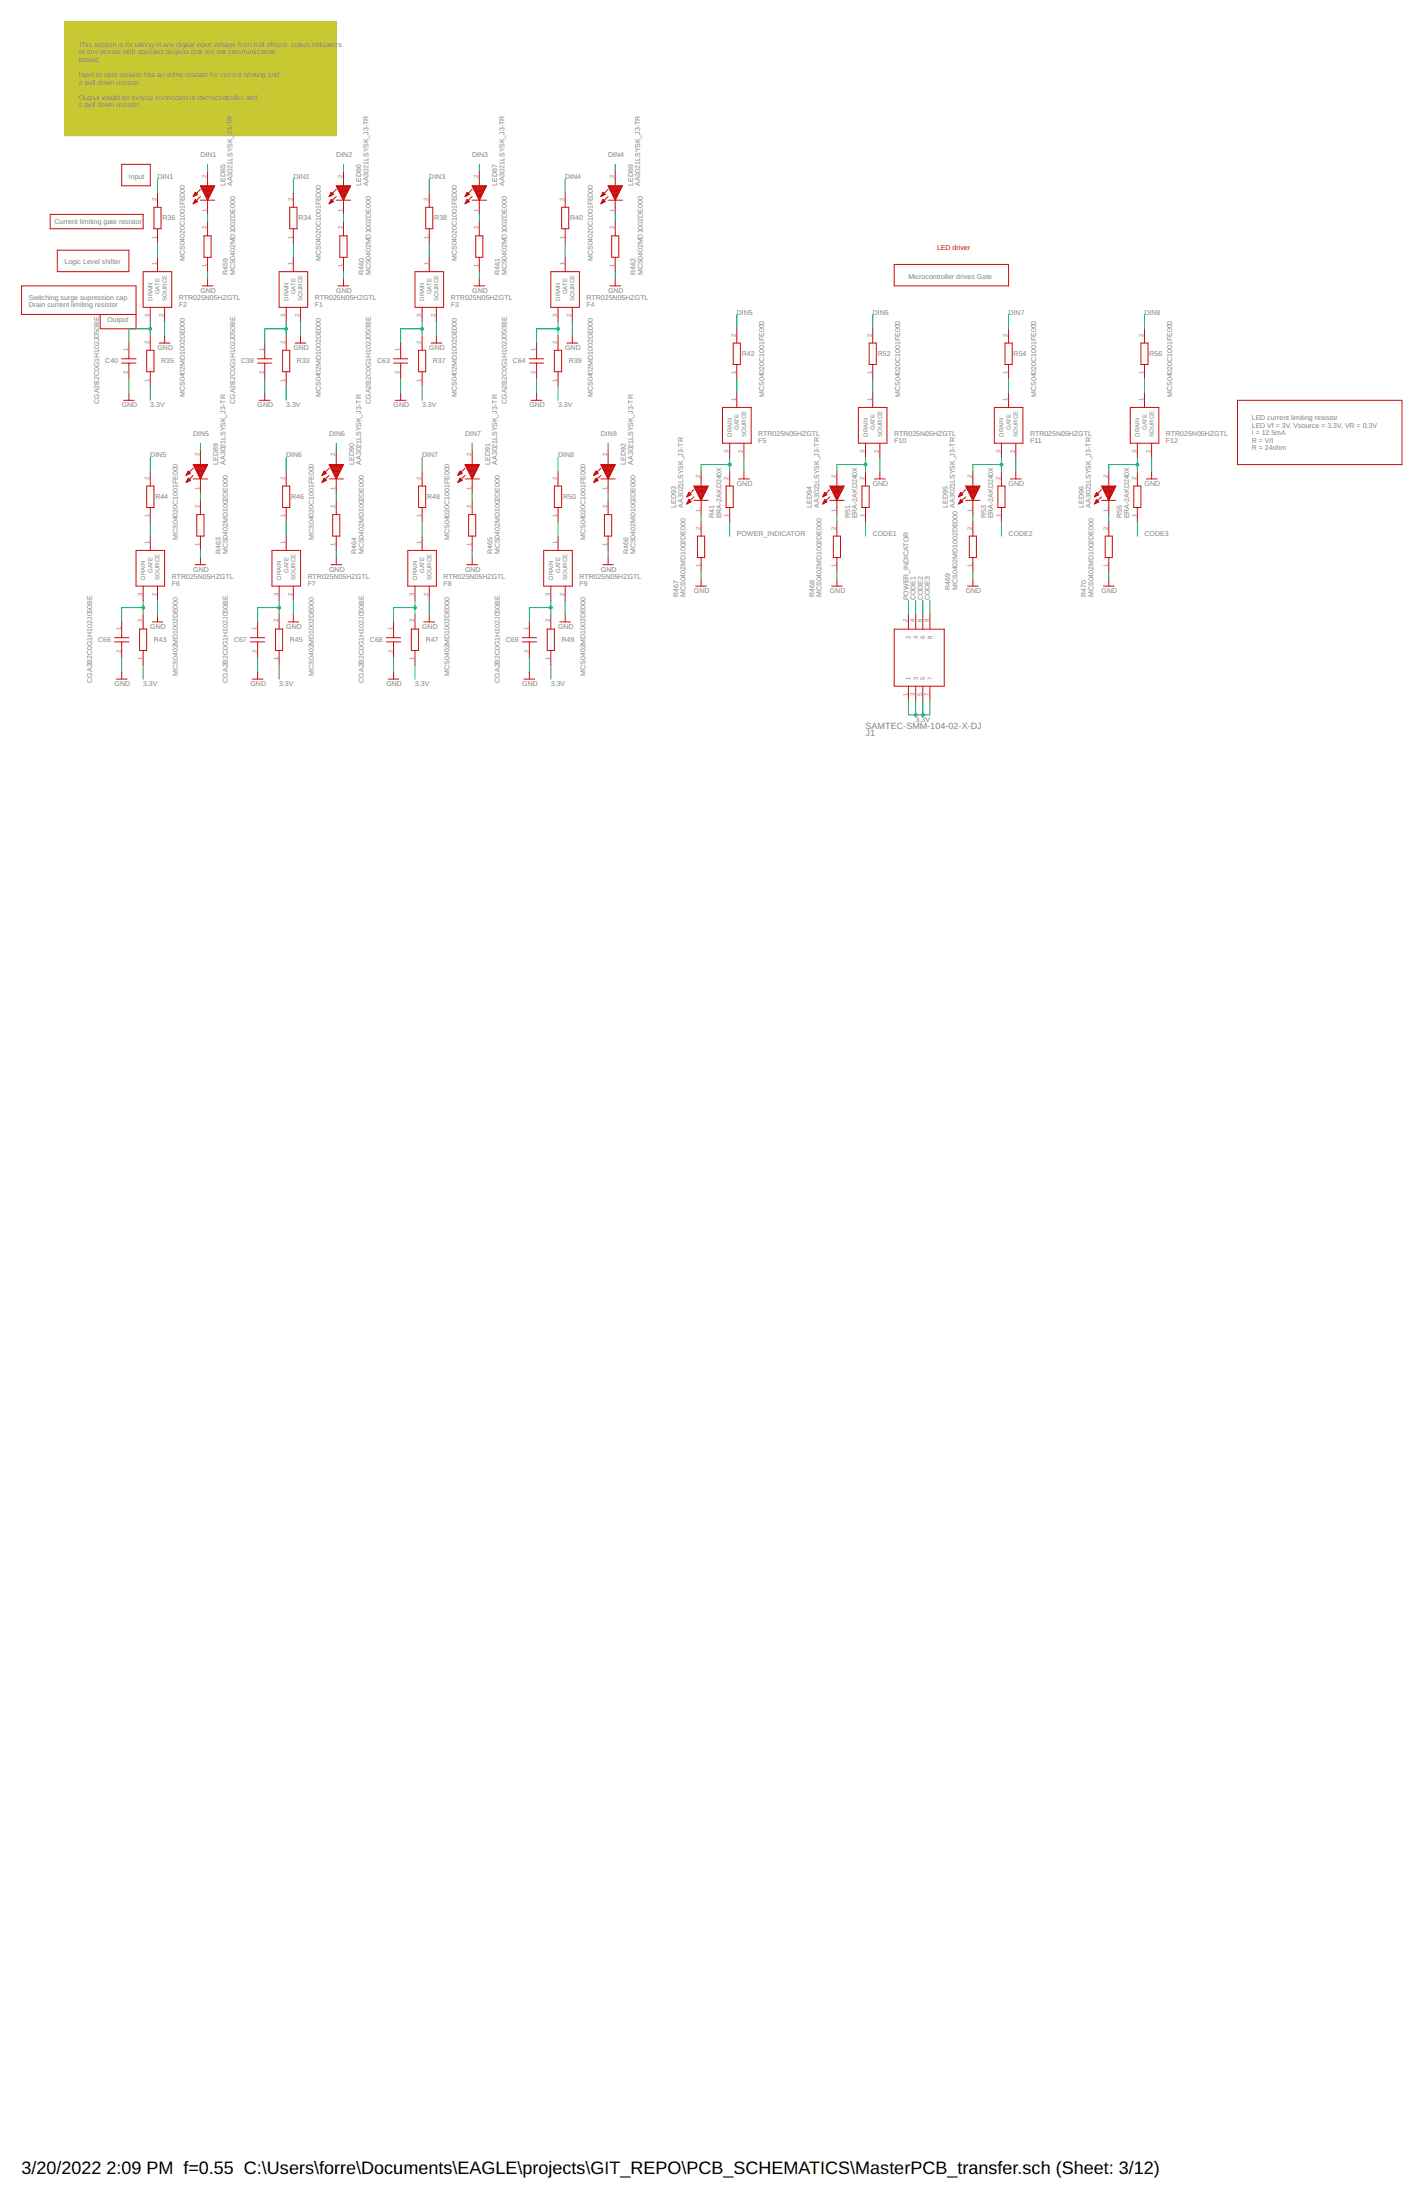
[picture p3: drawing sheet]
<svg xmlns="http://www.w3.org/2000/svg" width="279mm" height="432mm" viewBox="0 0 279 432" stroke-linecap="round" stroke-linejoin="round" font-family="sans-serif">
<path d="M12.7 4.2h53.3v22.4h-53.3z" fill="#c8c832" stroke="#c8c832" stroke-width=".2"/>
<g fill="none" stroke="#c90d0c" stroke-width=".2">
<path d="M23.9 32.3h5.6v4.2h-5.6zM30.9 37.9v2.8M38 38.5h.1M38 39.9h.1M38 38.4h.3M38 39.8h.3M38.1 39.7h.4M38.1 38.3h.4M38.1 38.2h.7M38.1 39.6h.6M38.2 38h.5M38.2 39.5h.5"/>
<path d="M38.2 37.9h.3M38.2 39.3h.3M38.3 39.2h.1M38.3 37.8h.1M38.8 39.6l-.5-.5-.4 .9M38.8 39.6l-.9 .4M38.8 38.2l-.5-.5-.4 .9M38.8 38.2l-.9 .4M39.3 36.5h2.8l-1.4 2.8zM39.3 39.3h2.8M39.3 38.6l-1.4 1.4M39.3 37.2l-1.4 1.4"/>
<path d="M39.3 36.5h2.8M39.4 36.6h2.6M39.5 36.7h2.5M39.5 36.9h2.4M39.6 37h2.3M39.6 37.1h2.2M39.7 37.2h2.1M39.7 37.3h2M39.8 37.4h1.9M39.8 37.5h1.8M39.9 37.6h1.7M39.9 37.7h1.6"/>
<path d="M40 37.8h1.4M40 37.9h1.4M40.1 38h1.2M40.2 38.2h1.1M40.2 38.3h1M40.3 38.4h.9M40.3 38.5h.8M40.4 38.6h.7M40.4 38.7h.6M40.5 38.8h.5M40.5 38.9h.4M40.6 39h.3"/>
<path d="M40.6 39.1h.2M40.7 39.2h.1M40.7 33.7v2.8M40.7 39.3v2.8M57.6 37.9v2.8M64.6 38.5h.2M64.6 39.9h.1M64.7 38.4h.3M64.7 39.8h.3M64.7 38.3h.5M64.7 39.7h.5M64.8 38.2h.6"/>
<path d="M64.8 39.6h.6M64.8 38h.5M64.8 39.5h.5M64.9 37.9h.3M64.9 39.3h.3M64.9 39.2h.2M65 37.8h.1M65 39.1l.4 .5-.8 .4zM65.4 38.2l-.4-.5-.4 .9M65.4 38.2l-.8 .4M66 36.5h2.8l-1.4 2.8zM66 39.3h2.8"/>
<path d="M66 38.6l-1.4 1.4M66 37.2l-1.4 1.4M66 36.5h2.8M66.1 36.6h2.6M66.1 36.7h2.5M66.2 36.9h2.4M66.2 37h2.3M66.3 37.1h2.2M66.3 37.2h2.1M66.4 37.3h2M66.4 37.4h1.9M66.5 37.5h1.8"/>
<path d="M66.5 37.6h1.7M66.6 37.7h1.6M66.7 37.8h1.4M66.7 37.9h1.4M66.8 38h1.2M66.8 38.2h1.1M66.9 38.3h1M66.9 38.4h.9M67 38.5h.8M67 38.6h.7M67.1 38.7h.6M67.1 38.8h.5"/>
<path d="M67.2 38.9h.4M67.3 39h.2M67.3 39.1h.2M67.4 39.2h.1M67.4 33.7v2.8M67.4 39.3v2.8M84.2 37.9v2.8M91.3 38.5h.1M91.3 39.9h.1M91.3 38.4h.4M91.3 39.8h.3M91.4 38.3h.5"/>
<path d="M91.4 39.7h.4M91.4 39.6h.7M91.5 38.2h.6M91.5 38h.5M91.5 39.5h.5M91.6 37.9h.3M91.6 39.3h.3M91.6 39.2h.2M91.6 37.8h.2M92.1 39.6l-.4-.5-.5 .9M92.1 39.6l-.9 .4M92.1 38.2l-.4-.5-.5 .9"/>
<path d="M92.1 38.2l-.9 .4M92.6 36.5h2.9l-1.5 2.8zM92.6 39.3h2.9M92.6 38.6l-1.4 1.4M92.6 37.2l-1.4 1.4M92.7 36.5h2.7M92.7 36.6h2.7M92.8 36.7h2.5M92.8 36.9h2.5M92.9 37h2.3M92.9 37.1h2.2M93 37.2h2.1"/>
<path d="M93 37.3h2M93.1 37.4h1.9M93.2 37.5h1.7M93.2 37.6h1.7M93.3 37.7h1.5M93.3 37.8h1.5M93.4 37.9h1.3M93.4 38h1.3M93.5 38.2h1.1M93.5 38.3h1.1M93.6 38.4h.9M93.6 38.5h.8"/>
<path d="M93.7 38.6h.7M93.8 38.7h.5M93.8 38.8h.5M93.9 38.9h.3M93.9 39h.3M94 39.1h.1M94 39.2h.1M94 33.7v2.8M94 39.3v2.8M110.9 37.9v2.8M117.9 39.9h.2M118 38.5h.1"/>
<path d="M118 38.4h.3M118 39.8h.3M118.1 38.3h.4M118.1 39.7h.4M118.1 38.2h.6M118.1 39.6h.6M118.2 38h.4M118.2 39.5h.4M118.2 37.9h.3M118.2 39.3h.3M118.3 39.2h.1M118.3 37.8h.1"/>
<path d="M118.3 39.1l.4 .5-.8 .4zM118.7 38.2l-.4-.5-.4 .9M118.7 38.2l-.8 .4M119.3 36.5h2.8l-1.4 2.8zM119.3 39.3h2.8M119.3 38.6l-1.4 1.4M119.3 37.2l-1.4 1.4M119.3 36.5h2.8M119.4 36.6h2.6M119.4 36.7h2.6M119.5 36.9h2.4M119.5 37h2.4"/>
<path d="M119.6 37.1h2.2M119.7 37.2h2.1M119.7 37.3h2M119.8 37.4h1.8M119.8 37.5h1.8M119.9 37.6h1.6M119.9 37.7h1.6M120 37.8h1.4M120 37.9h1.4M120.1 38h1.2M120.1 38.2h1.2M120.2 38.3h1"/>
<path d="M120.3 38.4h.9M120.3 38.5h.8M120.4 38.6h.7M120.4 38.7h.6M120.5 38.8h.4M120.5 38.9h.4M120.6 39h.2M120.6 39.1h.2M120.7 39.2h.1M120.7 33.7v2.8M120.7 39.3v2.8M9.8 42.1h18.3v2.8h-18.3z"/>
<path d="M11.2 49.1h14.1v4.2h-14.1zM28.1 53.3h5.6v7h-5.6zM30.2 40.7h1.4v4.2h-1.4zM30.9 44.9v2.8M30.9 50.5v2.8M39.7 56.1h2.1M40 46.3h1.4v4.2h-1.4zM40.7 43.5v2.8M40.7 50.5v2.8M40.7 54.7v1.4M54.8 53.3h5.6v7h-5.6zM56.9 40.7h1.4v4.2h-1.4z"/>
<path d="M57.6 44.9v2.8M57.6 50.5v2.8M66.3 56.1h2.1M66.7 46.3h1.4v4.2h-1.4zM67.4 43.5v2.8M67.4 50.5v2.8M67.4 54.7v1.4M81.4 53.3h5.6v7h-5.6zM83.5 40.7h1.4v4.2h-1.4zM84.2 44.9v2.8M84.2 50.5v2.8M93 56.1h2.1"/>
<path d="M93.3 46.3h1.4v4.2h-1.4zM94 43.5v2.8M94 50.5v2.8M94 54.7v1.4M108.1 53.3h5.6v7h-5.6zM110.2 40.7h1.4v4.2h-1.4zM110.9 44.9v2.8M110.9 50.5v2.8M119.7 56.1h2.1M120 46.3h1.4v4.2h-1.4zM120.7 43.5v2.8M120.7 50.5v2.8"/>
<path d="M120.7 54.7v1.4M175.5 51.9h22.4v4.2h-22.4zM19.7 61.7v2.8h7v-8.4h-22.5v5.6h22.5M23.9 70.4h2.8M23.9 71.3h2.8M24.2 78.6h2.1M25.3 67.3v3.1M25.3 71.3v3.1M25.3 77.2v1.4M28.8 68.7h1.4v4.3h-1.4zM29.5 60.3v2.8M29.5 65.9v2.8"/>
<path d="M29.5 73v2.8M31.2 67.3h2.2M32.3 60.3v2.8M32.3 65.9v1.4M50.5 70.4h2.9M50.5 71.3h2.9M50.9 78.6h2.1M51.9 67.3v3.1M51.9 71.3v3.1M51.9 77.2v1.4M55.5 68.7h1.4v4.3h-1.4zM56.2 60.3v2.8"/>
<path d="M56.2 65.9v2.8M56.2 73v2.8M57.9 67.3h2.1M59 60.3v2.8M59 65.9v1.4M77.2 70.4h2.8M77.2 71.3h2.8M77.6 78.6h2.1M78.6 67.3v3.1M78.6 71.3v3.1M78.6 77.2v1.4M82.1 68.7h1.4v4.3h-1.4z"/>
<path d="M82.8 60.3v2.8M82.8 65.9v2.8M82.8 73v2.8M84.6 67.3h2.1M85.6 60.3v2.8M85.6 65.9v1.4M103.9 70.4h2.8M103.9 71.3h2.8M104.2 78.6h2.1M105.3 67.3v3.1M105.3 71.3v3.1M105.3 77.2v1.4"/>
<path d="M108.8 68.7h1.4v4.3h-1.4zM109.5 60.3v2.8M109.5 65.9v2.8M109.5 73v2.8M111.2 67.3h2.1M112.3 60.3v2.8M112.3 65.9v1.4M141.8 80h5.6v7h-5.6zM143.9 67.3h1.4v4.2h-1.4zM144.6 64.5v2.8M144.6 71.5v2.9M144.6 77.2v2.8"/>
<path d="M168.4 80h5.6v7h-5.6zM170.5 67.3h1.4v4.2h-1.4zM171.2 64.5v2.8M171.2 71.5v2.9M171.2 77.2v2.8M195.1 80h5.6v7h-5.6zM197.2 67.3h1.4v4.2h-1.4zM197.9 64.5v2.8M197.9 71.5v2.9M197.9 77.2v2.8M221.8 80h5.6v7h-5.6zM223.9 67.3h1.4v4.2h-1.4z"/>
<path d="M224.6 64.5v2.8M224.6 71.5v2.9M224.6 77.2v2.8M242.8 78.6h32.3v12.6h-32.3zM28.8 95.4h1.4v4.2h-1.4zM29.5 92.6v2.8M29.5 99.6v2.8M36.6 93.2h.1M36.6 94.6h.1M36.6 93.1h.3M36.6 94.5h.3M36.7 93h.4"/>
<path d="M36.7 94.4h.4M36.7 92.9h.7M36.7 94.3h.6M36.8 92.8h.4M36.8 94.2h.5M36.8 92.7h.3M36.8 94.1h.3M36.9 94h.1M36.9 92.5h.1M36.9 93.9l.5 .4-.9 .4zM37.4 92.9l-.5-.4-.4 .8M37.4 92.9l-.9 .4"/>
<path d="M37.9 91.2h2.8l-1.4 2.8zM37.9 94h2.8M37.9 91.9l-1.4 1.4M37.9 93.3l-1.4 1.4M37.9 91.2h2.8M38 91.4h2.6M38.1 91.5h2.5M38.1 91.6h2.4M38.2 91.7h2.3M38.2 91.8h2.2M38.3 91.9h2.1M38.3 92h2"/>
<path d="M38.4 92.1h1.9M38.4 92.2h1.8M38.5 92.3h1.7M38.5 92.4h1.6M38.6 92.5h1.4M38.7 92.7h1.3M38.7 92.8h1.2M38.8 92.9h1.1M38.8 93h1M38.9 93.1h.9M38.9 93.2h.8M39 93.3h.7"/>
<path d="M39 93.4h.6M39.1 93.5h.5M39.1 93.6h.4M39.2 93.7h.3M39.2 93.9h.2M39.3 94h.1M39.3 88.4v2.8M39.3 94v2.8M39.3 98.2v2.8M55.5 95.4h1.4v4.2h-1.4zM56.2 92.6v2.8M56.2 99.6v2.8"/>
<path d="M63.2 93.2h.2M63.2 94.6h.2M63.3 93.1h.3M63.3 94.5h.3M63.3 93h.5M63.3 94.4h.5M63.4 94.3h.6M63.4 92.9h.6M63.4 92.8h.5M63.4 94.2h.5M63.5 92.7h.3M63.5 94.1h.3"/>
<path d="M63.5 94h.2M63.5 92.5h.2M64 94.3l-.4-.4-.4 .8M64 94.3l-.8 .4M64 92.9l-.4-.4-.4 .8M64 92.9l-.8 .4M64.6 91.2h2.8l-1.4 2.8zM64.6 94h2.8M64.6 93.3l-1.4 1.4M64.6 91.9l-1.4 1.4M64.6 91.2h2.8M64.7 91.4h2.6"/>
<path d="M64.7 91.5h2.5M64.8 91.6h2.4M64.8 91.7h2.3M64.9 91.8h2.2M64.9 91.9h2.1M65 92h2M65 92.1h1.9M65.1 92.2h1.8M65.2 92.3h1.6M65.2 92.4h1.6M65.3 92.5h1.4M65.3 92.7h1.4"/>
<path d="M65.4 92.8h1.2M65.4 92.9h1.1M65.5 93h1M65.5 93.1h.9M65.6 93.2h.8M65.6 93.3h.7M65.7 93.4h.6M65.7 93.5h.5M65.8 93.6h.4M65.8 93.7h.3M65.9 93.9h.2M66 94h.1"/>
<path d="M66 88.4v2.8M66 94v2.8M66 98.2v2.8M82.1 95.4h1.4v4.2h-1.4zM82.8 92.6v2.8M82.8 99.6v2.8M89.9 94.6h.1M89.9 93.2h.1M89.9 93.1h.4M89.9 94.5h.3M90 93h.5M90 94.4h.4"/>
<path d="M90 92.9h.7M90 94.3h.7M90.1 92.8h.5M90.1 94.2h.5M90.1 92.7h.4M90.1 94.1h.4M90.2 94h.2M90.2 92.5h.2M90.7 94.3l-.4-.4-.5 .8M90.7 94.3l-.9 .4M90.7 92.9l-.4-.4-.5 .8M90.7 92.9l-.9 .4"/>
<path d="M91.2 91.2h2.8l-1.4 2.8zM91.2 94h2.8M91.2 93.3l-1.4 1.4M91.2 91.9l-1.4 1.4M91.3 91.2h2.7M91.3 91.4h2.7M91.4 91.5h2.5M91.4 91.6h2.5M91.5 91.7h2.3M91.5 91.8h2.2M91.6 91.9h2.1M91.7 92h1.9"/>
<path d="M91.7 92.1h1.9M91.8 92.2h1.7M91.8 92.3h1.7M91.9 92.4h1.5M91.9 92.5h1.5M92 92.7h1.3M92 92.8h1.3M92.1 92.9h1.1M92.1 93h1.1M92.2 93.1h.9M92.2 93.2h.8M92.3 93.3h.7"/>
<path d="M92.4 93.4h.5M92.4 93.5h.5M92.5 93.6h.3M92.5 93.7h.3M92.6 93.9h.1M92.6 94h.1M92.6 88.4v2.8M92.6 94v2.8M92.6 98.2v2.8M108.8 95.4h1.4v4.2h-1.4zM109.5 92.6v2.8M109.5 99.6v2.8"/>
<path d="M116.5 93.2h.2M116.5 94.6h.2M116.6 93.1h.3M116.6 94.5h.3M116.6 93h.5M116.6 94.4h.5M116.7 92.9h.6M116.7 94.3h.6M116.8 94.2h.4M116.8 92.8h.4M116.8 92.7h.3M116.8 94.1h.3"/>
<path d="M116.9 94h.1M116.9 92.5h.1M117.3 94.3l-.4-.4-.4 .8M117.3 94.3l-.8 .4M117.3 92.9l-.4-.4-.4 .8M117.3 92.9l-.8 .4M117.9 91.2h2.8l-1.4 2.8zM117.9 94h2.8M117.9 93.3l-1.4 1.4M117.9 91.9l-1.4 1.4M117.9 91.2h2.8M118 91.4h2.6"/>
<path d="M118 91.5h2.6M118.1 91.6h2.4M118.2 91.7h2.3M118.2 91.8h2.2M118.3 91.9h2.1M118.3 92h2M118.4 92.1h1.8M118.4 92.2h1.8M118.5 92.3h1.6M118.5 92.4h1.6M118.6 92.5h1.4M118.6 92.7h1.4"/>
<path d="M118.7 92.8h1.2M118.7 92.9h1.2M118.8 93h1M118.9 93.1h.9M118.9 93.2h.8M119 93.3h.7M119 93.4h.6M119.1 93.5h.4M119.1 93.6h.4M119.2 93.7h.2M119.2 93.9h.2M119.3 94h.1"/>
<path d="M119.3 88.4v2.8M119.3 94v2.8M119.3 98.2v2.8M134.8 98.8h.1M134.8 97.4h.1M134.8 97.3h.3M134.8 98.7h.3M134.9 97.2h.4M134.9 98.6h.4M134.9 97.1h.7M134.9 98.5h.6M135 97h.5"/>
<path d="M135 98.4h.5M135 98.3h.4M135.1 96.9h.3M135.1 98.2h.2M135.1 96.8h.2M135.1 98.1h.1M135.2 98.1l.4 .4-.9 .4zM135.2 96.7l.4 .4-.9 .4zM136.1 95.4h2.9l-1.4 2.8zM136.1 98.2h2.9M136.1 97.5l-1.4 1.4M136.1 96.1l-1.4 1.4"/>
<path d="M136.2 95.5h2.7M136.2 95.6h2.7M136.3 95.7h2.5M136.4 95.8h2.3M136.4 95.9h2.3M136.5 96h2.1M136.5 96.1h2.1M136.6 96.2h1.9M136.6 96.4h1.9M136.7 96.5h1.7M136.7 96.6h1.7M136.8 96.7h1.5"/>
<path d="M136.8 96.8h1.5M136.9 96.9h1.3M136.9 97h1.3M137 97.1h1.1M137.1 97.2h.9M137.1 97.3h.9M137.2 97.4h.7M137.2 97.5h.7M137.3 97.7h.5M137.3 97.8h.5M137.4 97.9h.3M137.4 98h.3"/>
<path d="M137.5 98.1h.1M137.6 92.6v2.8M137.6 98.2v2.8M142.5 95.4h1.4v4.2h-1.4zM143.2 87v2.8M143.2 92.6v2.8M143.2 99.6v2.8M144.9 94h2.1M146 87v2.8M146 92.6v1.4M161.4 97.4h.2M161.4 98.8h.1"/>
<path d="M161.5 97.3h.3M161.5 98.7h.3M161.5 98.6h.5M161.6 97.2h.4M161.6 97.1h.6M161.6 98.5h.6M161.6 98.4h.6M161.7 97h.5M161.7 96.9h.4M161.7 98.3h.4M161.8 98.2h.1M161.8 96.8h.1"/>
<path d="M161.8 98.1h.1M161.8 96.7h.1M161.8 98.1l.4 .4-.8 .4zM161.8 96.7l.4 .4-.8 .4M161.8 96.7l-.4 .8M162.8 95.4h2.8l-1.4 2.8zM162.8 98.2h2.8M162.8 97.5l-1.4 1.4M162.8 96.1l-1.4 1.4M162.9 95.5h2.7M162.9 95.6h2.6M163 95.7h2.5"/>
<path d="M163 95.8h2.4M163.1 95.9h2.3M163.1 96h2.2M163.2 96.1h2M163.2 96.2h2M163.3 96.4h1.8M163.3 96.5h1.8M163.4 96.6h1.6M163.4 96.7h1.6M163.5 96.8h1.4M163.6 96.9h1.3M163.6 97h1.2"/>
<path d="M163.7 97.1h1.1M163.7 97.2h1M163.8 97.3h.9M163.8 97.4h.8M163.9 97.5h.6M163.9 97.7h.6M164 97.8h.4M164 97.9h.4M164.1 98h.2M164.1 98.1h.2M164.2 92.6v2.8M164.2 98.2v2.8"/>
<path d="M169.1 95.4h1.4v4.2h-1.4zM169.8 87v2.8M169.8 92.6v2.8M169.8 99.6v2.8M171.6 94h2.1M172.6 87v2.8M172.6 92.6v1.4M188.1 97.4h.1M188.1 98.8h.1M188.2 98.7h.2M188.2 97.3h.2M188.2 97.2h.5"/>
<path d="M188.2 98.6h.4M188.3 97.1h.6M188.3 98.5h.5M188.3 97h.5M188.3 98.4h.5M188.4 96.9h.3M188.4 98.3h.3M188.4 98.2h.2M188.4 96.8h.2M188.5 98.1h.1M188.5 96.7h.1M188.5 98.1l.4 .4-.8 .4z"/>
<path d="M188.5 96.7l.4 .4-.8 .4M188.5 96.7l-.4 .8M189.5 95.4h2.8l-1.4 2.8zM189.5 98.2h2.8M189.5 97.5l-1.4 1.4M189.5 96.1l-1.4 1.4M189.5 95.5h2.7M189.6 95.6h2.6M189.6 95.7h2.5M189.7 95.8h2.4M189.7 95.9h2.3M189.8 96h2.2"/>
<path d="M189.8 96.1h2.1M189.9 96.2h2M189.9 96.4h1.9M190 96.5h1.7M190.1 96.6h1.6M190.1 96.7h1.5M190.2 96.8h1.4M190.2 96.9h1.3M190.3 97h1.2M190.3 97.1h1.1M190.4 97.2h1M190.4 97.3h.9"/>
<path d="M190.5 97.4h.8M190.5 97.5h.7M190.6 97.7h.6M190.6 97.8h.5M190.7 97.9h.4M190.8 98h.2M190.8 98.1h.1M190.9 92.6v2.8M190.9 98.2v2.8M190.9 98.2h.1M195.8 95.4h1.4v4.2h-1.4zM196.5 87v2.8"/>
<path d="M196.5 92.6v2.8M196.5 99.6v2.8M198.2 94h2.2M199.3 87v2.8M199.3 92.6v1.4M214.8 97.4h.1M214.8 98.8h.1M214.8 97.3h.3M214.8 98.7h.3M214.9 97.2h.4M214.9 98.6h.4M214.9 98.5h.6"/>
<path d="M214.9 97.1h.6M215 97h.5M215 98.4h.5M215 98.3h.4M215.1 96.9h.3M215.1 98.2h.2M215.1 96.8h.2M215.2 98.1h.1M215.2 98.1l.4 .4-.9 .4zM215.2 96.7l.4 .4-.9 .4zM216.1 95.4h2.8l-1.3 2.8zM216.1 98.2h2.8"/>
<path d="M216.1 97.5l-1.4 1.4M216.1 96.1l-1.4 1.4M216.2 95.5h2.7M216.2 95.6h2.7M216.3 95.7h2.5M216.3 95.8h2.4M216.4 95.9h2.3M216.5 96h2.1M216.5 96.1h2.1M216.6 96.2h1.9M216.6 96.4h1.9M216.7 96.5h1.7"/>
<path d="M216.7 96.6h1.7M216.8 96.7h1.5M216.8 96.8h1.4M216.9 96.9h1.3M216.9 97h1.2M217 97.1h1.1M217 97.2h1M217.1 97.3h.9M217.1 97.4h.8M217.2 97.5h.7M217.3 97.7h.5M217.3 97.8h.5"/>
<path d="M217.4 97.9h.3M217.4 98h.3M217.5 98.1h.1M217.6 92.6v2.8M217.6 98.2v2.8M222.5 95.4h1.4v4.2h-1.4zM223.2 87v2.8M223.2 92.6v2.8M223.2 99.6v2.8M224.9 94h2.1M226 87v2.8M226 92.6v1.4"/>
<path d="M26.7 108h5.6v7h-5.6zM28.1 115v2.9M29.5 105.2v2.8M30.9 115v2.9M38.3 110.8h2.1M38.6 101h1.4v4.2h-1.4zM39.3 105.2v2.8M39.3 109.4v1.4M53.4 108h5.6v7h-5.6zM54.8 115v2.9M56.2 105.2v2.8M57.6 115v2.9"/>
<path d="M64.9 110.8h2.1M65.3 101h1.4v4.2h-1.4zM66 105.2v2.8M66 109.4v1.4M80 108h5.6v7h-5.6zM81.4 115v2.9M82.8 105.2v2.8M84.2 115v2.9M91.6 110.8h2.1M91.9 101h1.4v4.2h-1.4zM92.6 105.2v2.8M92.6 109.4v1.4"/>
<path d="M106.7 108h5.6v7h-5.6zM108.1 115v2.9M109.5 105.2v2.8M110.9 115v2.9M118.3 110.8h2.1M118.6 101h1.4v4.2h-1.4zM119.3 105.2v2.8M119.3 109.4v1.4M136.5 115h2.1M136.8 105.2h1.5v4.2h-1.5zM137.6 102.4v2.8M137.6 109.4v2.8"/>
<path d="M137.6 113.6v1.4M163.2 115h2.1M163.5 105.2h1.4v4.2h-1.4zM164.2 102.4v2.8M164.2 109.4v2.8M164.2 113.6v1.4M189.8 115h2.1M190.2 105.2h1.4v4.2h-1.4zM190.9 102.4v2.8M190.9 109.4v2.8M190.9 113.6v1.4M216.5 115h2.1"/>
<path d="M216.9 105.2h1.3v4.2h-1.3zM217.6 102.4v2.8M217.6 109.4v2.8M217.6 113.6v1.4M22.5 125.2h2.8M22.5 126h2.8M22.8 133.3h2.1M23.9 122.1v3.1M23.9 126v3.1M23.9 131.9v1.4M27.4 123.5h1.4v4.2h-1.4zM28.1 120.7v2.8"/>
<path d="M28.1 127.7v2.8M29.8 122.1h2.1M30.9 120.7v1.4M49.1 125.2h2.8M49.1 126h2.8M49.5 133.3h2.1M50.5 122.1v3.1M50.5 126v3.1M50.5 131.9v1.4M54.1 123.5h1.4v4.2h-1.4zM54.8 120.7v2.8M54.8 127.7v2.8"/>
<path d="M56.5 122.1h2.1M57.6 120.7v1.4M75.8 125.2h2.8M75.8 126h2.8M76.2 133.3h2.1M77.2 122.1v3.1M77.2 126v3.1M77.2 131.9v1.4M80.7 123.5h1.4v4.2h-1.4zM81.4 120.7v2.8M81.4 127.7v2.8M83.2 122.1h2.1"/>
<path d="M84.2 120.7v1.4M102.5 125.2h2.8M102.5 126h2.8M102.8 133.3h2.1M103.9 122.1v3.1M103.9 126v3.1M103.9 131.9v1.4M107.4 123.5h1.4v4.2h-1.4zM108.1 120.7v2.8M108.1 127.7v2.8M109.8 122.1h2.2M110.9 120.7v1.4"/>
<path d="M175.5 123.5h9.8v11.2h-9.8zM178.2 120.7v2.8M178.2 134.7v2.8M179.7 120.7v2.8M179.7 134.7v2.8M181.1 120.7v2.8M181.1 134.7v2.8M182.5 120.7v2.8M182.5 134.7v2.8"/>
</g>
<g fill="none" stroke="#0dab76" stroke-width=".2">
<path d="M30.9 35.1v2.8M40.7 32.3v1.4M57.6 35.1v2.8M67.4 32.3v1.4M84.2 35.1v2.8M94 32.3v1.4M110.9 35.1v2.8M120.7 32.3v1.4M30.9 47.7v2.8M40.7 42.1v1.4M40.7 53.3v1.4M57.6 47.7v2.8"/>
<path d="M67.4 42.1v1.4M67.4 53.3v1.4M84.2 47.7v2.8M94 42.1v1.4M94 53.3v1.4M110.9 47.7v2.8M120.7 42.1v1.4M120.7 53.3v1.4M25.3 74.4v2.8M29.5 64.5h-4.2v2.8M29.5 63.1v2.8M29.5 75.8v2.8"/>
<path d="M32.3 63.1v2.8M51.9 74.4v2.8M56.2 64.5h-4.3v2.8M56.2 63.1v2.8M56.2 75.8v2.8M59 63.1v2.8M78.6 74.4v2.8M82.8 64.5h-4.2v2.8M82.8 63.1v2.8M82.8 75.8v2.8M85.6 63.1v2.8M105.3 74.4v2.8"/>
<path d="M109.5 64.5h-4.2v2.8M109.5 63.1v2.8M109.5 75.8v2.8M112.3 63.1v2.8M144.6 61.7v2.8M144.6 74.4v2.8M171.2 61.7v2.8M171.2 74.4v2.8M197.9 61.7v2.8M197.9 74.4v2.8M224.6 61.7v2.8M224.6 74.4v2.8"/>
<path d="M29.5 89.8v2.8M39.3 87v1.4M39.3 96.8v1.4M56.2 89.8v2.8M66 87v1.4M66 96.8v1.4M82.8 89.8v2.8M92.6 87v1.4M92.6 96.8v1.4M109.5 89.8v2.8M119.3 87v1.4M119.3 96.8v1.4"/>
<path d="M143.2 91.2h-5.6v1.4M143.2 89.8v2.8M146 89.8v2.8M169.8 91.2h-5.6v1.4M169.8 89.8v2.8M172.6 89.8v2.8M196.5 91.2h-5.6v1.4M196.5 89.8v2.8M199.3 89.8v2.8M223.2 91.2h-5.6v1.4M223.2 89.8v2.8M226 89.8v2.8"/>
<path d="M28.1 119.3h-4.2v2.8M28.1 117.9v2.8M29.5 102.4v2.8M30.9 117.9v2.8M39.3 108v1.4M54.8 119.3h-4.3v2.8M54.8 117.9v2.8M56.2 102.4v2.8M57.6 117.9v2.8M66 108v1.4M81.4 119.3h-4.2v2.8M81.4 117.9v2.8"/>
<path d="M82.8 102.4v2.8M84.2 117.9v2.8M92.6 108v1.4M108.1 119.3h-4.2v2.8M108.1 117.9v2.8M109.5 102.4v2.8M110.9 117.9v2.8M119.3 108v1.4M137.6 101v1.4M137.6 112.2v1.4M143.2 102.4v2.8M164.2 101v1.4"/>
<path d="M164.2 112.2v1.4M169.8 102.4v2.8M178.2 117.9v2.8M179.7 117.9v2.8M181.1 117.9v2.8M182.5 117.9v2.8M190.9 101v1.4M190.9 112.2v1.4M196.5 102.4v2.8M217.6 101v1.4M217.6 112.2v1.4M223.2 102.4v2.8"/>
<path d="M23.9 129.1v2.8M28.1 130.5v2.8M50.5 129.1v2.8M54.8 130.5v2.8M77.2 129.1v2.8M81.4 130.5v2.8M103.9 129.1v2.8M108.1 130.5v2.8M178.2 137.5v2.8h4.3v-2.8M179.7 137.5v2.8M181.1 137.5v2.8"/>
</g>
<g fill="#0dab76" stroke="#0dab76" stroke-width=".2">
<circle cx="29.5" cy="64.5" r=".28"/>
<circle cx="179.7" cy="140.3" r=".28"/>
<circle cx="181.1" cy="140.3" r=".28"/>
<circle cx="56.2" cy="64.5" r=".28"/>
<circle cx="82.8" cy="64.5" r=".28"/>
<circle cx="109.5" cy="64.5" r=".28"/>
<circle cx="28.1" cy="119.3" r=".28"/>
<circle cx="54.8" cy="119.3" r=".28"/>
<circle cx="81.4" cy="119.3" r=".28"/>
<circle cx="108.1" cy="119.3" r=".28"/>
<circle cx="143.2" cy="91.2" r=".28"/>
<circle cx="169.8" cy="91.2" r=".28"/>
<circle cx="196.5" cy="91.2" r=".28"/>
<circle cx="223.2" cy="91.2" r=".28"/>
</g>
<g font-size="3.5">
<text x="4.2" y="426.6">3/20/2022</text>
<text x="20.9" y="426.6">2:09 PM f=0.55 C:\Users\forre\Documents\EAGLE\projects\GIT_REPO\PCB_SCHEMATICS\MasterPCB_transfer.sch (Sheet: 3/12)</text>
</g>
<g font-size="1.8" fill="#808080">
<text x="169.8" y="143.1">SAMTEC-SMM-104-02-X-DJ</text>
<text x="169.8" y="144.5">J1</text>
</g>
<g font-size="1.4" fill="#808080">
<text x="15.5" y="9.2">This section is for taking in any digital input voltage from hall effects, status indicator</text>
<text x="15.5" y="10.7">or any sensor with spurious outputs that are not communication</text>
<text x="66.4" y="9.2">s</text>
<text x="15.5" y="12.1">based.</text>
<text x="15.5" y="15.1">Input to opto isolator has an inline resistor for current limiting and</text>
<text x="15.5" y="16.6">a pull down resistor.</text>
<text x="15.5" y="19.6">Output would be directly connected to microcontroller and</text>
<text x="15.5" y="21">a pull down resistor.</text>
<text x="45.6" y="26.5" transform="rotate(-90 45.6 26.5)">J3-TR</text>
<text x="25.3" y="35.1">Input</text>
<text x="30.9" y="35.1">DIN1</text>
<text x="39.3" y="30.9">DIN1</text>
<text x="57.6" y="35.1">DIN2</text>
<text x="66" y="30.9">DIN2</text>
<text x="84.2" y="35.1">DIN3</text>
<text x="92.6" y="30.9">DIN3</text>
<text x="110.9" y="35.1">DIN4</text>
<text x="119.3" y="30.9">DIN4</text>
<text x="44.2" y="36.5" transform="rotate(-90 44.2 36.5)">LED85</text>
<text x="45.6" y="36.5" transform="rotate(-90 45.6 36.5)">A 3021LSYSK_</text>
<text x="70.9" y="36.5" transform="rotate(-90 70.9 36.5)">LED86</text>
<text x="72.3" y="36.5" transform="rotate(-90 72.3 36.5)">A 3021LSYSK_J3-TR</text>
<text x="97.6" y="36.5" transform="rotate(-90 97.6 36.5)">LED87</text>
<text x="99" y="36.5" transform="rotate(-90 99 36.5)">A 3021LSYSK_J3-TR</text>
<text x="124.2" y="36.5" transform="rotate(-90 124.2 36.5)">LED88</text>
<text x="125.6" y="36.5" transform="rotate(-90 125.6 36.5)">A 3021LSYSK_J3-TR</text>
<text x="10.7" y="44">Current limiting gate resistor</text>
<text x="31.9" y="43.3">R36</text>
<text x="58.6" y="43.3">R34</text>
<text x="85.2" y="43.3">R38</text>
<text x="111.9" y="43.3">R40</text>
<text x="12.7" y="51.9">Logic Level shifter</text>
<text x="36.3" y="51.2" transform="rotate(-90 36.3 51.2)">MCS04020C1001FE000</text>
<text x="63" y="51.2" transform="rotate(-90 63 51.2)">MCS04020C1001FE000</text>
<text x="89.6" y="51.2" transform="rotate(-90 89.6 51.2)">MCS04020C1001FE000</text>
<text x="116.3" y="51.2" transform="rotate(-90 116.3 51.2)">MCS04020C1001FE000</text>
<text x="5.6" y="58.8">Switching surge supression cap</text>
<text x="35.1" y="58.9">RTR025N05HZGTL</text>
<text x="39.3" y="57.5">GND</text>
<text x="44.7" y="54" transform="rotate(-90 44.7 54)">R459</text>
<text x="46.1" y="54" transform="rotate(-90 46.1 54)">MCS0402MD1002DE000</text>
<text x="61.8" y="58.9">RTR025N05HZGTL</text>
<text x="66" y="57.5">GND</text>
<text x="71.4" y="54" transform="rotate(-90 71.4 54)">R460</text>
<text x="72.8" y="54" transform="rotate(-90 72.8 54)">MCS0402MD1002DE000</text>
<text x="88.4" y="58.9">RTR025N05HZGTL</text>
<text x="92.6" y="57.5">GND</text>
<text x="98" y="54" transform="rotate(-90 98 54)">R461</text>
<text x="99.4" y="54" transform="rotate(-90 99.4 54)">MCS0402MD1002DE000</text>
<text x="115.1" y="58.9">RTR025N05HZGTL</text>
<text x="119.3" y="57.5">GND</text>
<text x="124.7" y="54" transform="rotate(-90 124.7 54)">R462</text>
<text x="126.1" y="54" transform="rotate(-90 126.1 54)">MCS0402MD1002DE000</text>
<text x="178.3" y="54.7">Microcontroller drives Gate</text>
<text x="5.6" y="60.3">Drain current limiting resistor</text>
<text x="21.1" y="63.1">Output</text>
<text x="35.1" y="60.3">F2</text>
<text x="61.8" y="60.3">F1</text>
<text x="88.4" y="60.3">F3</text>
<text x="115.1" y="60.3">F4</text>
<text x="144.6" y="61.7">DIN5</text>
<text x="171.2" y="61.7">DIN6</text>
<text x="197.9" y="61.7">DIN7</text>
<text x="224.6" y="61.7">DIN8</text>
<text x="20.7" y="71.3">C40</text>
<text x="30.9" y="68.7">GND</text>
<text x="31.6" y="71.3">R35</text>
<text x="47.3" y="71.3">C38</text>
<text x="57.6" y="68.7">GND</text>
<text x="58.3" y="71.3">R33</text>
<text x="74" y="71.3">C63</text>
<text x="84.2" y="68.7">GND</text>
<text x="84.9" y="71.3">R37</text>
<text x="100.7" y="71.3">C64</text>
<text x="110.9" y="68.7">GND</text>
<text x="111.6" y="71.3">R39</text>
<text x="145.6" y="69.9">R42</text>
<text x="172.2" y="69.9">R52</text>
<text x="198.9" y="69.9">R54</text>
<text x="225.6" y="69.9">R56</text>
<text x="36.3" y="77.9" transform="rotate(-90 36.3 77.9)">MCS0402MD1002DE000</text>
<text x="63" y="77.9" transform="rotate(-90 63 77.9)">MCS0402MD1002DE000</text>
<text x="89.6" y="77.9" transform="rotate(-90 89.6 77.9)">MCS0402MD1002DE000</text>
<text x="116.3" y="77.9" transform="rotate(-90 116.3 77.9)">MCS0402MD1002DE000</text>
<text x="150" y="77.9" transform="rotate(-90 150 77.9)">MCS04020C1001FE000</text>
<text x="176.6" y="77.9" transform="rotate(-90 176.6 77.9)">MCS04020C1001FE000</text>
<text x="203.3" y="77.9" transform="rotate(-90 203.3 77.9)">MCS04020C1001FE000</text>
<text x="230" y="77.9" transform="rotate(-90 230 77.9)">MCS04020C1001FE000</text>
<text x="19.5" y="79.3" transform="rotate(-90 19.5 79.3)">CGA2B2C0G1H102J050BE</text>
<text x="23.9" y="80">GND</text>
<text x="29.5" y="80">3.3V</text>
<text x="46.1" y="79.3" transform="rotate(-90 46.1 79.3)">CGA2B2C0G1H102J050BE</text>
<text x="50.5" y="80">GND</text>
<text x="56.2" y="80">3.3V</text>
<text x="72.8" y="79.3" transform="rotate(-90 72.8 79.3)">CGA2B2C0G1H102J050BE</text>
<text x="77.2" y="80">GND</text>
<text x="82.8" y="80">3.3V</text>
<text x="99.4" y="79.3" transform="rotate(-90 99.4 79.3)">CGA2B2C0G1H102J050BE</text>
<text x="103.9" y="80">GND</text>
<text x="109.5" y="80">3.3V</text>
<text x="245.6" y="82.5">LED current limiting resistor</text>
<text x="245.6" y="83.9">LED Vf = 3V, Vsource = 3.3V, VR = 0.3V</text>
<text x="29.5" y="89.8">DIN5</text>
<text x="37.9" y="85.6">DIN5</text>
<text x="56.2" y="89.8">DIN6</text>
<text x="64.6" y="85.6">DIN6</text>
<text x="82.8" y="89.8">DIN7</text>
<text x="91.2" y="85.6">DIN7</text>
<text x="109.5" y="89.8">DIN8</text>
<text x="117.9" y="85.6">DIN8</text>
<text x="148.8" y="85.6">RTR025N05HZGTL</text>
<text x="148.8" y="87">F5</text>
<text x="175.4" y="85.6">RTR025N05HZGTL</text>
<text x="175.4" y="87">F10</text>
<text x="202.1" y="85.6">RTR025N05HZGTL</text>
<text x="202.1" y="87">F11</text>
<text x="228.8" y="85.6">RTR025N05HZGTL</text>
<text x="228.8" y="87">F12</text>
<text x="245.6" y="85.4">I = 12.5mA</text>
<text x="245.6" y="86.9">R = V/I</text>
<text x="245.6" y="88.4">R = 24ohm</text>
<text x="42.8" y="91.2" transform="rotate(-90 42.8 91.2)">LED89</text>
<text x="44.2" y="91.2" transform="rotate(-90 44.2 91.2)">A 3021LSYSK_J3-TR</text>
<text x="69.5" y="91.2" transform="rotate(-90 69.5 91.2)">LED90</text>
<text x="70.9" y="91.2" transform="rotate(-90 70.9 91.2)">A 3021LSYSK_J3-TR</text>
<text x="96.2" y="91.2" transform="rotate(-90 96.2 91.2)">LED91</text>
<text x="97.6" y="91.2" transform="rotate(-90 97.6 91.2)">A 3021LSYSK_J3-TR</text>
<text x="122.8" y="91.2" transform="rotate(-90 122.8 91.2)">LED92</text>
<text x="124.2" y="91.2" transform="rotate(-90 124.2 91.2)">A 3021LSYSK_J3-TR</text>
<text x="144.6" y="95.4">GND</text>
<text x="171.2" y="95.4">GND</text>
<text x="197.9" y="95.4">GND</text>
<text x="224.6" y="95.4">GND</text>
<text x="30.5" y="98">R44</text>
<text x="57.1" y="98">R46</text>
<text x="83.8" y="98">R48</text>
<text x="110.5" y="98">R50</text>
<text x="132.6" y="99.6" transform="rotate(-90 132.6 99.6)">LED93</text>
<text x="134" y="99.6" transform="rotate(-90 134 99.6)">A 3021LSYSK_J3-TR</text>
<text x="140.1" y="101.7" transform="rotate(-90 140.1 101.7)">R41</text>
<text x="141.5" y="101.7" transform="rotate(-90 141.5 101.7)">ERA-2AKD240X</text>
<text x="159.3" y="99.6" transform="rotate(-90 159.3 99.6)">LED94</text>
<text x="160.7" y="99.6" transform="rotate(-90 160.7 99.6)">A 3021LSYSK_J3-TR</text>
<text x="166.8" y="101.7" transform="rotate(-90 166.8 101.7)">R51</text>
<text x="168.2" y="101.7" transform="rotate(-90 168.2 101.7)">ERA-2AKD240X</text>
<text x="186" y="99.6" transform="rotate(-90 186 99.6)">LED95</text>
<text x="187.4" y="99.6" transform="rotate(-90 187.4 99.6)">A 3021LSYSK_J3-TR</text>
<text x="193.5" y="101.7" transform="rotate(-90 193.5 101.7)">R53</text>
<text x="194.9" y="101.7" transform="rotate(-90 194.9 101.7)">ERA-2AKD240X</text>
<text x="212.6" y="99.6" transform="rotate(-90 212.6 99.6)">LED96</text>
<text x="214" y="99.6" transform="rotate(-90 214 99.6)">A 3021LSYSK_J3-TR</text>
<text x="220.1" y="101.7" transform="rotate(-90 220.1 101.7)">R55</text>
<text x="221.5" y="101.7" transform="rotate(-90 221.5 101.7)">ERA-2AKD240X</text>
<text x="34.9" y="105.9" transform="rotate(-90 34.9 105.9)">MCS04020C1001FE000</text>
<text x="61.6" y="105.9" transform="rotate(-90 61.6 105.9)">MCS04020C1001FE000</text>
<text x="88.2" y="105.9" transform="rotate(-90 88.2 105.9)">MCS04020C1001FE000</text>
<text x="114.9" y="105.9" transform="rotate(-90 114.9 105.9)">MCS04020C1001FE000</text>
<text x="144.6" y="105.2">POWER_INDICATOR</text>
<text x="171.2" y="105.2">CODE1</text>
<text x="197.9" y="105.2">CODE2</text>
<text x="224.6" y="105.2">CODE3</text>
<text x="33.7" y="113.6">RTR025N05HZGTL</text>
<text x="37.9" y="112.2">GND</text>
<text x="43.3" y="108.7" transform="rotate(-90 43.3 108.7)">R463</text>
<text x="44.7" y="108.7" transform="rotate(-90 44.7 108.7)">MCS0402MD1002DE000</text>
<text x="60.4" y="113.6">RTR025N05HZGTL</text>
<text x="64.6" y="112.2">GND</text>
<text x="70" y="108.7" transform="rotate(-90 70 108.7)">R464</text>
<text x="71.4" y="108.7" transform="rotate(-90 71.4 108.7)">MCS0402MD1002DE000</text>
<text x="87" y="113.6">RTR025N05HZGTL</text>
<text x="91.2" y="112.2">GND</text>
<text x="96.6" y="108.7" transform="rotate(-90 96.6 108.7)">R465</text>
<text x="98" y="108.7" transform="rotate(-90 98 108.7)">MCS0402MD1002DE000</text>
<text x="113.7" y="113.6">RTR025N05HZGTL</text>
<text x="117.9" y="112.2">GND</text>
<text x="123.3" y="108.7" transform="rotate(-90 123.3 108.7)">R466</text>
<text x="124.7" y="108.7" transform="rotate(-90 124.7 108.7)">MCS0402MD1002DE000</text>
<text x="33.7" y="115">F6</text>
<text x="60.4" y="115">F7</text>
<text x="87" y="115">F8</text>
<text x="113.7" y="115">F9</text>
<text x="133.1" y="117.2" transform="rotate(-90 133.1 117.2)">R467</text>
<text x="134.5" y="117.2" transform="rotate(-90 134.5 117.2)">MCS0402MD1002DE000</text>
<text x="136.1" y="116.5">GND</text>
<text x="159.8" y="117.2" transform="rotate(-90 159.8 117.2)">R468</text>
<text x="161.2" y="117.2" transform="rotate(-90 161.2 117.2)">MCS0402MD1002DE000</text>
<text x="162.8" y="116.5">GND</text>
<text x="178.3" y="117.9" transform="rotate(-90 178.3 117.9)">POWER_INDICATOR</text>
<text x="179.7" y="117.9" transform="rotate(-90 179.7 117.9)">CODE1</text>
<text x="181.1" y="117.9" transform="rotate(-90 181.1 117.9)">CODE2</text>
<text x="182.5" y="117.9" transform="rotate(-90 182.5 117.9)">CODE3</text>
<text x="186.5" y="115.7" transform="rotate(-90 186.5 115.7)">R469</text>
<text x="187.9" y="115.7" transform="rotate(-90 187.9 115.7)">MCS0402MD1002DE000</text>
<text x="189.5" y="116.5">GND</text>
<text x="213.1" y="117.2" transform="rotate(-90 213.1 117.2)">R470</text>
<text x="214.5" y="117.2" transform="rotate(-90 214.5 117.2)">MCS0402MD1002DE000</text>
<text x="216.1" y="116.5">GND</text>
<text x="29.5" y="123.5">GND</text>
<text x="56.2" y="123.5">GND</text>
<text x="82.8" y="123.5">GND</text>
<text x="109.5" y="123.5">GND</text>
<text x="19.3" y="126.1">C66</text>
<text x="30.2" y="126.1">R43</text>
<text x="45.9" y="126.1">C67</text>
<text x="56.9" y="126.1">R45</text>
<text x="72.6" y="126.1">C68</text>
<text x="83.5" y="126.1">R47</text>
<text x="99.2" y="126.1">C69</text>
<text x="110.2" y="126.1">R49</text>
<text x="18.1" y="134" transform="rotate(-90 18.1 134)">CGA2B2C0G1H102J050BE</text>
<text x="22.5" y="134.7">GND</text>
<text x="28.1" y="134.7">3.3V</text>
<text x="34.9" y="132.6" transform="rotate(-90 34.9 132.6)">MCS0402MD1002DE000</text>
<text x="44.7" y="134" transform="rotate(-90 44.7 134)">CGA2B2C0G1H102J050BE</text>
<text x="49.1" y="134.7">GND</text>
<text x="54.8" y="134.7">3.3V</text>
<text x="61.6" y="132.6" transform="rotate(-90 61.6 132.6)">MCS0402MD1002DE000</text>
<text x="71.4" y="134" transform="rotate(-90 71.4 134)">CGA2B2C0G1H102J050BE</text>
<text x="75.8" y="134.7">GND</text>
<text x="81.4" y="134.7">3.3V</text>
<text x="88.2" y="132.6" transform="rotate(-90 88.2 132.6)">MCS0402MD1002DE000</text>
<text x="98" y="134" transform="rotate(-90 98 134)">CGA2B2C0G1H102J050BE</text>
<text x="102.5" y="134.7">GND</text>
<text x="108.1" y="134.7">3.3V</text>
<text x="114.9" y="132.6" transform="rotate(-90 114.9 132.6)">MCS0402MD1002DE000</text>
<text x="179.7" y="141.7">3.3V</text>
</g>
<text font-size="1.4" fill="#c90d0c" x="183.9" y="49.1">LED driver</text>
<g font-size="1.2" fill="#808080">
<text x="40.5" y="34.9" transform="rotate(-90 40.5 34.9)">2</text>
<text x="67.2" y="34.9" transform="rotate(-90 67.2 34.9)">2</text>
<text x="93.9" y="34.9" transform="rotate(-90 93.9 34.9)">2</text>
<text x="120.5" y="34.9" transform="rotate(-90 120.5 34.9)">2</text>
<text x="30.7" y="39.4" transform="rotate(-90 30.7 39.4)">2</text>
<text x="40.5" y="41.5" transform="rotate(-90 40.5 41.5)">1</text>
<text x="57.4" y="39.4" transform="rotate(-90 57.4 39.4)">2</text>
<text x="67.2" y="41.5" transform="rotate(-90 67.2 41.5)">1</text>
<text x="84" y="39.4" transform="rotate(-90 84 39.4)">2</text>
<text x="93.9" y="41.5" transform="rotate(-90 93.9 41.5)">1</text>
<text x="110.7" y="39.4" transform="rotate(-90 110.7 39.4)">2</text>
<text x="120.5" y="41.5" transform="rotate(-90 120.5 41.5)">1</text>
<text x="30.7" y="46.8" transform="rotate(-90 30.7 46.8)">1</text>
<text x="40.5" y="45" transform="rotate(-90 40.5 45)">2</text>
<text x="57.4" y="46.8" transform="rotate(-90 57.4 46.8)">1</text>
<text x="67.2" y="45" transform="rotate(-90 67.2 45)">2</text>
<text x="84" y="46.8" transform="rotate(-90 84 46.8)">1</text>
<text x="93.9" y="45" transform="rotate(-90 93.9 45)">2</text>
<text x="110.7" y="46.8" transform="rotate(-90 110.7 46.8)">1</text>
<text x="120.5" y="45" transform="rotate(-90 120.5 45)">2</text>
<text x="30.7" y="52" transform="rotate(-90 30.7 52)">1</text>
<text x="40.5" y="52.4" transform="rotate(-90 40.5 52.4)">1</text>
<text x="57.4" y="52" transform="rotate(-90 57.4 52)">1</text>
<text x="67.2" y="52.4" transform="rotate(-90 67.2 52.4)">1</text>
<text x="84" y="52" transform="rotate(-90 84 52)">1</text>
<text x="93.9" y="52.4" transform="rotate(-90 93.9 52.4)">1</text>
<text x="110.7" y="52" transform="rotate(-90 110.7 52)">1</text>
<text x="120.5" y="52.4" transform="rotate(-90 120.5 52.4)">1</text>
<text x="29.9" y="59" transform="rotate(-90 29.9 59)">DRAIN</text>
<text x="31.3" y="57.8" transform="rotate(-90 31.3 57.8)">GATE</text>
<text x="32.7" y="59" transform="rotate(-90 32.7 59)">SOURCE</text>
<text x="56.6" y="59" transform="rotate(-90 56.6 59)">DRAIN</text>
<text x="58" y="57.8" transform="rotate(-90 58 57.8)">GATE</text>
<text x="59.4" y="59" transform="rotate(-90 59.4 59)">SOURCE</text>
<text x="83.2" y="59" transform="rotate(-90 83.2 59)">DRAIN</text>
<text x="84.7" y="57.8" transform="rotate(-90 84.7 57.8)">GATE</text>
<text x="86" y="59" transform="rotate(-90 86 59)">SOURCE</text>
<text x="109.9" y="59" transform="rotate(-90 109.9 59)">DRAIN</text>
<text x="111.3" y="57.8" transform="rotate(-90 111.3 57.8)">GATE</text>
<text x="112.7" y="59" transform="rotate(-90 112.7 59)">SOURCE</text>
<text x="29.3" y="62.3" transform="rotate(-90 29.3 62.3)">3</text>
<text x="32.1" y="62.3" transform="rotate(-90 32.1 62.3)">2</text>
<text x="56" y="62.3" transform="rotate(-90 56 62.3)">3</text>
<text x="58.8" y="62.3" transform="rotate(-90 58.8 62.3)">2</text>
<text x="82.6" y="62.3" transform="rotate(-90 82.6 62.3)">3</text>
<text x="85.4" y="62.3" transform="rotate(-90 85.4 62.3)">2</text>
<text x="109.3" y="62.3" transform="rotate(-90 109.3 62.3)">3</text>
<text x="112.1" y="62.3" transform="rotate(-90 112.1 62.3)">2</text>
<text x="25.1" y="68.9" transform="rotate(-90 25.1 68.9)">1</text>
<text x="29.3" y="67.5" transform="rotate(-90 29.3 67.5)">2</text>
<text x="51.8" y="68.9" transform="rotate(-90 51.8 68.9)">1</text>
<text x="56" y="67.5" transform="rotate(-90 56 67.5)">2</text>
<text x="78.4" y="68.9" transform="rotate(-90 78.4 68.9)">1</text>
<text x="82.6" y="67.5" transform="rotate(-90 82.6 67.5)">2</text>
<text x="105.1" y="68.9" transform="rotate(-90 105.1 68.9)">1</text>
<text x="109.3" y="67.5" transform="rotate(-90 109.3 67.5)">2</text>
<text x="144.4" y="66" transform="rotate(-90 144.4 66)">2</text>
<text x="171" y="66" transform="rotate(-90 171 66)">2</text>
<text x="197.7" y="66" transform="rotate(-90 197.7 66)">2</text>
<text x="224.4" y="66" transform="rotate(-90 224.4 66)">2</text>
<text x="25.1" y="73.5" transform="rotate(-90 25.1 73.5)">2</text>
<text x="29.3" y="74.9" transform="rotate(-90 29.3 74.9)">1</text>
<text x="51.8" y="73.5" transform="rotate(-90 51.8 73.5)">2</text>
<text x="56" y="74.9" transform="rotate(-90 56 74.9)">1</text>
<text x="78.4" y="73.5" transform="rotate(-90 78.4 73.5)">2</text>
<text x="82.6" y="74.9" transform="rotate(-90 82.6 74.9)">1</text>
<text x="105.1" y="73.5" transform="rotate(-90 105.1 73.5)">2</text>
<text x="109.3" y="74.9" transform="rotate(-90 109.3 74.9)">1</text>
<text x="144.4" y="73.5" transform="rotate(-90 144.4 73.5)">1</text>
<text x="171" y="73.5" transform="rotate(-90 171 73.5)">1</text>
<text x="197.7" y="73.5" transform="rotate(-90 197.7 73.5)">1</text>
<text x="224.4" y="73.5" transform="rotate(-90 224.4 73.5)">1</text>
<text x="144.4" y="78.7" transform="rotate(-90 144.4 78.7)">1</text>
<text x="171" y="78.7" transform="rotate(-90 171 78.7)">1</text>
<text x="197.7" y="78.7" transform="rotate(-90 197.7 78.7)">1</text>
<text x="224.4" y="78.7" transform="rotate(-90 224.4 78.7)">1</text>
<text x="39.1" y="89.6" transform="rotate(-90 39.1 89.6)">2</text>
<text x="65.8" y="89.6" transform="rotate(-90 65.8 89.6)">2</text>
<text x="92.4" y="89.6" transform="rotate(-90 92.4 89.6)">2</text>
<text x="119.1" y="89.6" transform="rotate(-90 119.1 89.6)">2</text>
<text x="143" y="88.9" transform="rotate(-90 143 88.9)">3</text>
<text x="143.6" y="85.7" transform="rotate(-90 143.6 85.7)">DRAIN</text>
<text x="145" y="84.4" transform="rotate(-90 145 84.4)">GATE</text>
<text x="145.8" y="88.9" transform="rotate(-90 145.8 88.9)">2</text>
<text x="146.4" y="85.7" transform="rotate(-90 146.4 85.7)">SOURCE</text>
<text x="169.6" y="88.9" transform="rotate(-90 169.6 88.9)">3</text>
<text x="170.3" y="85.7" transform="rotate(-90 170.3 85.7)">DRAIN</text>
<text x="171.7" y="84.4" transform="rotate(-90 171.7 84.4)">GATE</text>
<text x="172.4" y="88.9" transform="rotate(-90 172.4 88.9)">2</text>
<text x="173.1" y="85.7" transform="rotate(-90 173.1 85.7)">SOURCE</text>
<text x="196.3" y="88.9" transform="rotate(-90 196.3 88.9)">3</text>
<text x="196.9" y="85.7" transform="rotate(-90 196.9 85.7)">DRAIN</text>
<text x="198.3" y="84.4" transform="rotate(-90 198.3 84.4)">GATE</text>
<text x="199.1" y="88.9" transform="rotate(-90 199.1 88.9)">2</text>
<text x="199.7" y="85.7" transform="rotate(-90 199.7 85.7)">SOURCE</text>
<text x="223" y="88.9" transform="rotate(-90 223 88.9)">3</text>
<text x="223.6" y="85.7" transform="rotate(-90 223.6 85.7)">DRAIN</text>
<text x="225" y="84.4" transform="rotate(-90 225 84.4)">GATE</text>
<text x="225.8" y="88.9" transform="rotate(-90 225.8 88.9)">2</text>
<text x="226.4" y="85.7" transform="rotate(-90 226.4 85.7)">SOURCE</text>
<text x="29.3" y="94.1" transform="rotate(-90 29.3 94.1)">2</text>
<text x="56" y="94.1" transform="rotate(-90 56 94.1)">2</text>
<text x="82.6" y="94.1" transform="rotate(-90 82.6 94.1)">2</text>
<text x="109.3" y="94.1" transform="rotate(-90 109.3 94.1)">2</text>
<text x="137.4" y="93.8" transform="rotate(-90 137.4 93.8)">2</text>
<text x="143" y="94.1" transform="rotate(-90 143 94.1)">2</text>
<text x="164" y="93.8" transform="rotate(-90 164 93.8)">2</text>
<text x="169.6" y="94.1" transform="rotate(-90 169.6 94.1)">2</text>
<text x="190.7" y="93.8" transform="rotate(-90 190.7 93.8)">2</text>
<text x="196.3" y="94.1" transform="rotate(-90 196.3 94.1)">2</text>
<text x="217.3" y="93.8" transform="rotate(-90 217.3 93.8)">2</text>
<text x="223" y="94.1" transform="rotate(-90 223 94.1)">2</text>
<text x="29.3" y="101.6" transform="rotate(-90 29.3 101.6)">1</text>
<text x="39.1" y="99.7" transform="rotate(-90 39.1 99.7)">2</text>
<text x="39.1" y="96.3" transform="rotate(-90 39.1 96.3)">1</text>
<text x="56" y="101.6" transform="rotate(-90 56 101.6)">1</text>
<text x="65.8" y="99.7" transform="rotate(-90 65.8 99.7)">2</text>
<text x="65.8" y="96.3" transform="rotate(-90 65.8 96.3)">1</text>
<text x="82.6" y="101.6" transform="rotate(-90 82.6 101.6)">1</text>
<text x="92.4" y="99.7" transform="rotate(-90 92.4 99.7)">2</text>
<text x="92.4" y="96.3" transform="rotate(-90 92.4 96.3)">1</text>
<text x="109.3" y="101.6" transform="rotate(-90 109.3 101.6)">1</text>
<text x="119.1" y="99.7" transform="rotate(-90 119.1 99.7)">2</text>
<text x="119.1" y="96.3" transform="rotate(-90 119.1 96.3)">1</text>
<text x="137.4" y="100.5" transform="rotate(-90 137.4 100.5)">1</text>
<text x="143" y="101.6" transform="rotate(-90 143 101.6)">1</text>
<text x="164" y="100.5" transform="rotate(-90 164 100.5)">1</text>
<text x="169.6" y="101.6" transform="rotate(-90 169.6 101.6)">1</text>
<text x="190.7" y="100.5" transform="rotate(-90 190.7 100.5)">1</text>
<text x="196.3" y="101.6" transform="rotate(-90 196.3 101.6)">1</text>
<text x="217.3" y="100.5" transform="rotate(-90 217.3 100.5)">1</text>
<text x="223" y="101.6" transform="rotate(-90 223 101.6)">1</text>
<text x="29.3" y="106.7" transform="rotate(-90 29.3 106.7)">1</text>
<text x="39.1" y="107.2" transform="rotate(-90 39.1 107.2)">1</text>
<text x="56" y="106.7" transform="rotate(-90 56 106.7)">1</text>
<text x="65.8" y="107.2" transform="rotate(-90 65.8 107.2)">1</text>
<text x="82.6" y="106.7" transform="rotate(-90 82.6 106.7)">1</text>
<text x="92.4" y="107.2" transform="rotate(-90 92.4 107.2)">1</text>
<text x="109.3" y="106.7" transform="rotate(-90 109.3 106.7)">1</text>
<text x="119.1" y="107.2" transform="rotate(-90 119.1 107.2)">1</text>
<text x="137.4" y="103.9" transform="rotate(-90 137.4 103.9)">2</text>
<text x="164" y="103.9" transform="rotate(-90 164 103.9)">2</text>
<text x="190.7" y="103.9" transform="rotate(-90 190.7 103.9)">2</text>
<text x="217.3" y="103.9" transform="rotate(-90 217.3 103.9)">2</text>
<text x="28.5" y="113.8" transform="rotate(-90 28.5 113.8)">DRAIN</text>
<text x="29.9" y="112.5" transform="rotate(-90 29.9 112.5)">GATE</text>
<text x="31.3" y="113.8" transform="rotate(-90 31.3 113.8)">SOURCE</text>
<text x="55.2" y="113.8" transform="rotate(-90 55.2 113.8)">DRAIN</text>
<text x="56.6" y="112.5" transform="rotate(-90 56.6 112.5)">GATE</text>
<text x="58" y="113.8" transform="rotate(-90 58 113.8)">SOURCE</text>
<text x="81.8" y="113.8" transform="rotate(-90 81.8 113.8)">DRAIN</text>
<text x="83.2" y="112.5" transform="rotate(-90 83.2 112.5)">GATE</text>
<text x="84.6" y="113.8" transform="rotate(-90 84.6 113.8)">SOURCE</text>
<text x="108.5" y="113.8" transform="rotate(-90 108.5 113.8)">DRAIN</text>
<text x="109.9" y="112.5" transform="rotate(-90 109.9 112.5)">GATE</text>
<text x="111.3" y="113.8" transform="rotate(-90 111.3 113.8)">SOURCE</text>
<text x="137.4" y="111.4" transform="rotate(-90 137.4 111.4)">1</text>
<text x="164" y="111.4" transform="rotate(-90 164 111.4)">1</text>
<text x="190.7" y="111.4" transform="rotate(-90 190.7 111.4)">1</text>
<text x="217.3" y="111.4" transform="rotate(-90 217.3 111.4)">1</text>
<text x="27.9" y="117" transform="rotate(-90 27.9 117)">3</text>
<text x="30.7" y="117" transform="rotate(-90 30.7 117)">2</text>
<text x="54.6" y="117" transform="rotate(-90 54.6 117)">3</text>
<text x="57.4" y="117" transform="rotate(-90 57.4 117)">2</text>
<text x="81.2" y="117" transform="rotate(-90 81.2 117)">3</text>
<text x="84" y="117" transform="rotate(-90 84 117)">2</text>
<text x="107.9" y="117" transform="rotate(-90 107.9 117)">3</text>
<text x="110.7" y="117" transform="rotate(-90 110.7 117)">2</text>
<text x="23.7" y="123.6" transform="rotate(-90 23.7 123.6)">1</text>
<text x="27.9" y="122.2" transform="rotate(-90 27.9 122.2)">2</text>
<text x="50.3" y="123.6" transform="rotate(-90 50.3 123.6)">1</text>
<text x="54.6" y="122.2" transform="rotate(-90 54.6 122.2)">2</text>
<text x="77" y="123.6" transform="rotate(-90 77 123.6)">1</text>
<text x="81.2" y="122.2" transform="rotate(-90 81.2 122.2)">2</text>
<text x="103.7" y="123.6" transform="rotate(-90 103.7 123.6)">1</text>
<text x="107.9" y="122.2" transform="rotate(-90 107.9 122.2)">2</text>
<text x="178.1" y="122.2" transform="rotate(-90 178.1 122.2)">2</text>
<text x="178.7" y="125.4" transform="rotate(-90 178.7 125.4)">2</text>
<text x="179.5" y="122.2" transform="rotate(-90 179.5 122.2)">4</text>
<text x="180.1" y="125.4" transform="rotate(-90 180.1 125.4)">4</text>
<text x="180.9" y="122.2" transform="rotate(-90 180.9 122.2)">6</text>
<text x="181.5" y="125.4" transform="rotate(-90 181.5 125.4)">6</text>
<text x="182.3" y="122.2" transform="rotate(-90 182.3 122.2)">8</text>
<text x="182.9" y="125.4" transform="rotate(-90 182.9 125.4)">8</text>
<text x="23.7" y="128.2" transform="rotate(-90 23.7 128.2)">2</text>
<text x="27.9" y="129.6" transform="rotate(-90 27.9 129.6)">1</text>
<text x="50.3" y="128.2" transform="rotate(-90 50.3 128.2)">2</text>
<text x="54.6" y="129.6" transform="rotate(-90 54.6 129.6)">1</text>
<text x="77" y="128.2" transform="rotate(-90 77 128.2)">2</text>
<text x="81.2" y="129.6" transform="rotate(-90 81.2 129.6)">1</text>
<text x="103.7" y="128.2" transform="rotate(-90 103.7 128.2)">2</text>
<text x="107.9" y="129.6" transform="rotate(-90 107.9 129.6)">1</text>
<text x="178.1" y="136.6" transform="rotate(-90 178.1 136.6)">1</text>
<text x="178.7" y="133.4" transform="rotate(-90 178.7 133.4)">1</text>
<text x="179.5" y="136.6" transform="rotate(-90 179.5 136.6)">3</text>
<text x="180.1" y="133.4" transform="rotate(-90 180.1 133.4)">3</text>
<text x="180.9" y="136.6" transform="rotate(-90 180.9 136.6)">5</text>
<text x="181.5" y="133.4" transform="rotate(-90 181.5 133.4)">5</text>
<text x="182.3" y="136.6" transform="rotate(-90 182.3 136.6)">7</text>
<text x="182.9" y="133.4" transform="rotate(-90 182.9 133.4)">7</text>
</g>
</svg>
